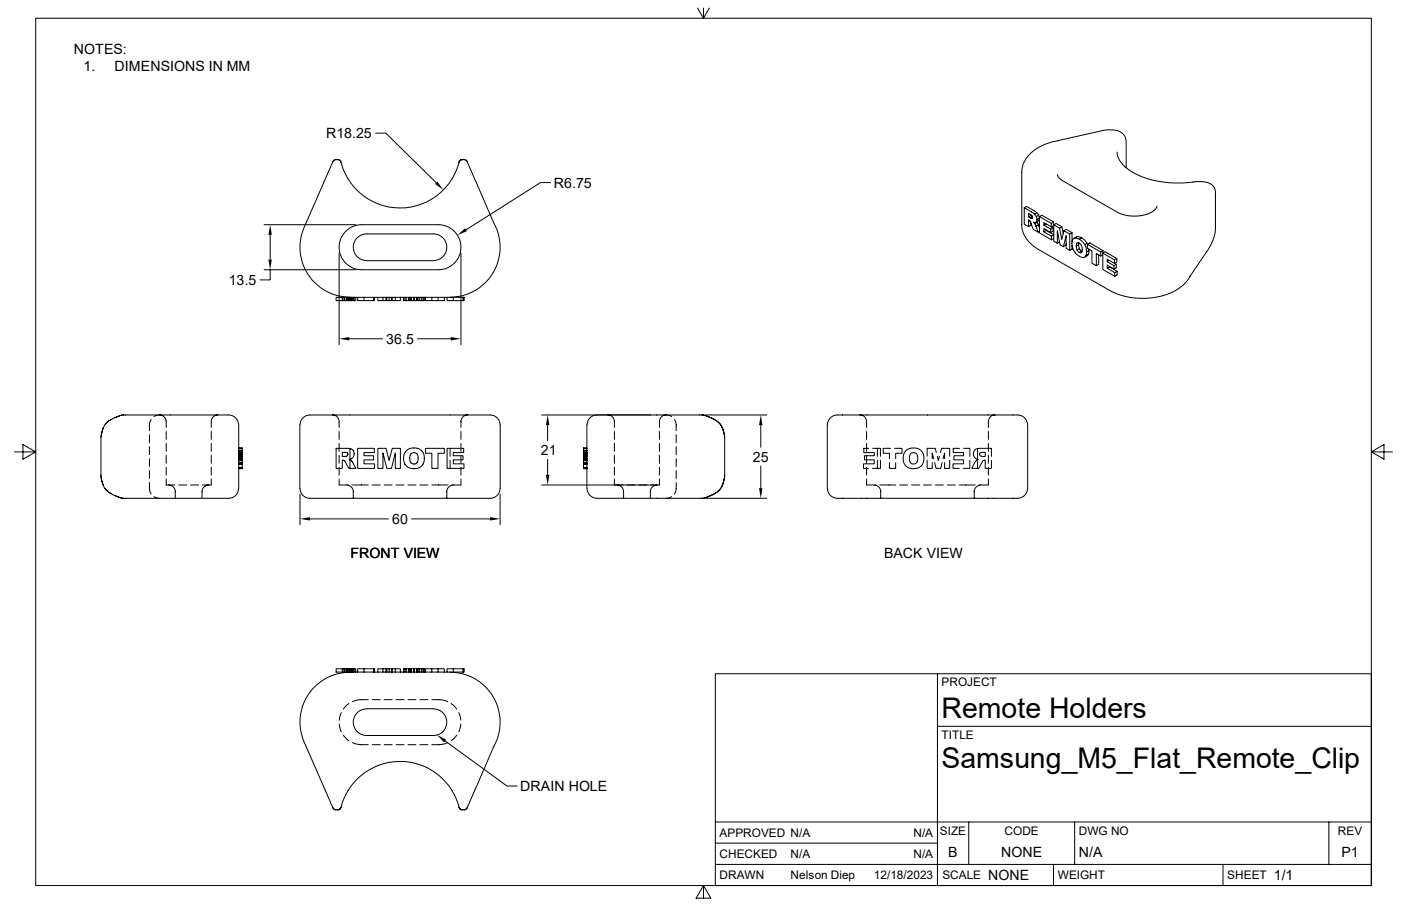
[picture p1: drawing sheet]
<svg xmlns="http://www.w3.org/2000/svg" width="432mm" height="279mm" viewBox="0 0 432 279" stroke-linecap="round" stroke-linejoin="round" font-family="sans-serif">
<g fill="none" stroke="#000" stroke-width=".31">
<path d="M11 5.6h411.7v267.5h-411.7zM215 2.5l1.8 3.1v-3.1M218.6 2.5l-1.8 3.1M102.6 49.8l-8.4 19.3M103.5 49.2h.6M103.5 49.2l-.7 .3-.2 .3M103.5 49.2l-.5 .2-.4 .4M104.1 49.2l.6 .2 .4 .6M104.1 49.2l.7 .3 .3 .5M105.1 50l1.6 4.1a18.8 18.8 0 0 0 17.8 10 18.8 18.8 0 0 0 16.4-12.1l.6-2M115.8 41.1h3.1l15.6 15.2M142.5 49.2h.5"/>
<path d="M142.5 49.2l-.6 .2-.4 .6M143 49.2l.6 .2 .4 .4M143 49.2l.8 .3 .2 .3M144 49.8l8.1 18.8M169.7 56.3h-3.1l-23 14.6M325.9 53.8l.5 1.1 1.1 .9 17.1 9.8 1.8 .7 2.3 .3h1.8l2.9-.5 2.1-1 .8-.8 .3-.8M344.3 46.9l.2 1.4 .5 1.1 1.8 2.1 3.2 2.1 3.1 1.3 3.3 .9 4.3 .6h4l4.1-.4 2.4 .1 1.9 .6 1 1 .5 1.4v11.8l-.3 1.7-1 2.8-.9 1.6-5.6 8.1M347.1 51.7v-8.1l-.3-1.2-.6-1-.9-.8-2.3-.6-2.8 .2-16.3 3.7-4 1.7-2.9 2.3a7.6 7.6 0 0 0-2.1 5.3l.1 17.5 .6 1.7 1.2 1.8 1.5 1.5 1.7 1.2 22.6 13 2.6 1.1 3.5 .8 5.5 .1 2.5-.3 3.2-.9 2.5-1.1 1.8-1.3 1.6-1.6 1.1-1.7M81.4 69.3h28.2M83.3 72.4v7.7M94.2 69.1h-.1M94.2 69.1a15.4 15.4 0 0 0 13.7 22.6"/>
<path d="M104.5 78.1v28.2M106.6 71.3l1.9-1.3 2.2-.7h24.4a6.9 6.9 0 0 1 7 6.9 6.9 6.9 0 0 1-7 7h-23.6a6.9 6.9 0 0 1-6.5-4.3 6.9 6.9 0 0 1 1.6-7.6zM109.9 73.5l1.4-1 1.7-.4h20.6a4.1 4.1 0 0 1 4.1 4.1 4.1 4.1 0 0 1-4.1 4.1h-20.6a4.1 4.1 0 0 1-3.7-2.4 4.1 4.1 0 0 1 .6-4.4zM142.1 78.1v28.2M152.1 68.6a15.5 15.5 0 0 1-13.4 23.1M315.7 64.1v5l1.3 .8M317 66.9l.6 .3M317.6 67.2l.3 .2M317.8 68.8v.7l-.8 .4v-2l.6 .5 .8 2.3 1.6 .9M317.8 66.3v.2M318.1 66.7l-.3-.2-.8 .4v-1l1.2 .9a.34 .34 0 0 1 .1 .3 .34 .34 0 0 1-.4 .3M318.2 66.8l-.6 .4"/>
<path d="M318.2 67.2l-.3 .2M318.9 66l-3.2-1.9 .7-.4 2.8 1.6 .9 1.1M318.9 66l.5 .8M318.9 69l.4 .8M319.3 69.8l.7-.5 .4 1M319.3 69.8l.7 1.8 .4-.3M319.4 66.8l.7-.4 .2 .9M319.4 66.8l.2 .9M319.4 68.4l.8-.5-.9 .6M319.4 68.4l-.3 .2-.5-.1 .3 .5M319.5 68.4l.5 .9M319.6 65.6l-.7 .4"/>
<path d="M319.6 67.7l.7-.4-.1 .6M319.6 67.7l-.2 .7M319.6 68.5l-.7 .5M320.4 66.8l3.6 2.1M321.7 69.5l2.1 1.2 .8-.5M321.7 71.5l2.4 1.3 .7-.4M322.4 69l-.7 .5v-.8l2.9 1.5v1.1l-.8 .4v-1M322.5 70.9l2.3 1.5M322.5 71.1l-.8 .4v-1l2.1 1.2M324 68.9l.7-.4v1.1l-.7 .4zM324.1 72.8v1.2l.7-.4M324.7 68.5l-3.6-2.1-.7 .4v5l3.7 2.2"/>
<path d="M324.8 69.3l1.8 1.1M326.6 74.6l-.7 .4v-3.8l.8 4.3 1 .6M327.3 69.9l-1.8-1-.7 .4v5.1l1.1 .6M327.9 71.2l1.8 1 .7-.4v2.7M328.6 75.2l-.1 .4-.8 .5 .9-3.4v3.9l1.1 .6M329.7 72.2v5l.7-.4v-1.1M330.4 71.8l-1.8-1.1-.7 .5-.7 2.6-.6-3.4 .7-.5 .4 2.1M331 73.5l.7-.1 1 .4M331 73.5l-.5 .6-.1 1.2 .3 1.5 .5 1 .8 .8 1.1 .6 .9 .2 .6-.4M331.7 75.9l.2-.9 .5-.2 1 1.1 .1 1.7-.3 .4-.5-.1M331.7 75.9l.7-.4 .3 1.2M331.7 75.9l.3 1.2"/>
<path d="M332 77.1l.7 .8M332.5 74.9l-.1 .6M332.7 73.8l.7-.4 .8 .5 .8 1.1M332.7 73.8l1 .8 .6 .8M332.7 76.7l.7 .7M332.7 76.7l-.7 .4M333.4 73.4l-1.3-.4-1.1 .5M333.5 77.5l-.8 .4M334.3 75.4l.5 1.2 .1 1.1M334.6 79l.8-.5-1.1 .8M334.9 77.7l.7-.4-.2 1.2M334.9 77.7l-.3 1.3"/>
<path d="M335.2 75.4l4.1 2.3M335.2 75.3l-.2-.3-.7 .4M335.6 76.8v.5M338.6 78.6v2.9l-.7 .5v-3.9l1.4 .9M339.9 78.6l-.6 .4v-1.3l.7-.4-4.1-2.4-.7 .5v1.2l1.3 .8v3.8l1.4 .8M339.9 78.1l3.6 2M340 77.3v.7M344.2 79.7l-3.6-2.1-.7 .5v5l3.7 2.1M81.4 83.2h28.2M83.3 83.2v3.1h-3.2M105.5 91.7v1M105.7 91.7v1"/>
<path d="M106.1 91.7v1M106.3 91.7v1M106.8 91.7h-3.2v1h3.2M106.8 91.7h36.2l-.1 1M106.8 92.7h1.3M106.8 91.7v1M107.1 91.7v1M107.2 91.7v1M107.5 91.7v1M107.7 91.7v1M108.1 92.7h.8M108.1 91.7v1"/>
<path d="M108.2 91.7v1M108.3 91.7v1M108.7 91.7v1M108.9 92.7h.2M108.9 91.7v1M109.1 91.7v1M109.6 91.7v1h-.5M110.2 91.7v1h5.2M112.2 91.7v1M115.1 91.7v1M115.4 91.7v1M116.5 91.7v1h2.5"/>
<path d="M118 91.7v1M119 91.7v1h.9v-1M119.2 91.7v1M120.6 91.7v1M120.9 91.7v1h-1M121.8 91.7v1M123.4 91.7v1h-2.5M124.4 91.7v1h.8M124.8 91.7v1M125.2 92.7h2.4M125.2 91.7v1M125.9 91.7v1"/>
<path d="M126.3 91.7v1M126.7 91.7v1M127.6 91.7v1M127.6 92.7h2.4M128.5 91.7v1M128.9 91.7v1M129.4 91.7v1M130 91.7v1M130.4 91.7v1M130.8 91.7v1h-.8M131.1 91.7v1h5.8v-1M133.1 91.7v1"/>
<path d="M135 91.7v1M137.8 91.7v1h5.1M139.7 91.7v1M142.7 91.7v1M142.9 91.7v1M341.2 80.7l2.1 1.2 .7-.4v1.1l-.7 .4v-1.1M341.2 82.7l2.4 1.4 .7-.4v1.1l-.7 .4v-1.1M341.9 80.3l-.7 .4v-.8l2.8 1.6M342 82.2v.1M343.3 83l-2.1-1.3v1l.8-.4 2.3 1.4M343.5 80.1l.7-.4v1.1l-.7 .4zM107.7 104.5h10.2"/>
<path d="M128.7 104.5h10.2M4.4 139.4h6.6l-3.9-2.3v4.5l3.9-2.2M31.8 132l-.7 2.8M34.3 129.3l-1.9 1.6M38.1 128l-1.2 .2-2 .8-2.1 1.4-1.1 1.8-.6 2.6v12.1l.6 2.5 .9 1.6 1 .8 2.2 1.2 2.3 .7M38.1 128h31.2a3.4 3.4 0 0 1 4.2 3M38.1 128l-2.7 .8M46.1 134.1v2.4M46.1 137.8v2.4M46.6 129.3a4.8 4.8 0 0 0-.5 3.5M47.5 128.5a2.25 2.25 0 0 1 2.3-.4 2.25 2.25 0 0 1 1.4 1.9v1.8M51.2 133.1v2.4"/>
<path d="M51.2 136.7v2.5M65.1 133.1v2.4M65.1 136.7v2.5M67.1 128a2 2 0 0 0-2 2v1.8M73.6 138.3v6.1h1M73.6 138.1l1 .2M73.6 138.3h1M73.6 139.7h1M73.6 138.4h1M73.6 139h1M73.6 140h1M73.6 139.6h1"/>
<path d="M73.6 139.8h1M73.6 131v7.3M74.6 139.5h-1M74.6 138.3v6.1M92.4 131v19.6M92.5 131a3.4 3.4 0 0 1 4.2-3h53.2a3.4 3.4 0 0 1 4.2 3M102.4 128a2.01 2.01 0 0 1 2.1 2v1.8M103.6 138.3h3.8l.7 .1 .7 .5 .3 .7-.1 1.2-.6 .6-.7 .3 .8 .6 1.1 2.1h-2.1l-1.2-2.2-.6-.3h-.2v2.5h-1.9zM104.5 133.1v2.4M104.5 136.7v2.5M105.5 139.5h1.3l.4 .5a.76 .76 0 0 1-.9 .8h-.8zM107.9 138.3v3.3"/>
<path d="M110.2 138.3h5.2v1.3h-3.2v.9h2.9v1.3h-2.9v1.2h3.2v1.4h-5.2zM116.5 138.3h2.5l.9 3.7 1-3.7h2.5v6.1h-1.6v-4.7l-1.1 4.7h-1.5l-1.2-4.7v4.7h-1.5zM125.2 139l1.2-.7 1.2-.2 1.3 .2 1.1 .7 .7 1.3 .1 1.6-.4 1.2-.5 .7-1.2 .6-1.5 .1-1.4-.4-.7-.5-.6-1.3-.1-.9 .2-1.4zM126.8 139.8l1.1-.2 .9 .8 .1 1.5-.2 .6-.5 .5h-1.1l-.7-.6-.1-1.7zM131.1 138.3h5.8v1.5h-1.9v4.6h-1.9v-4.6h-2zM137.8 138.3h5.1v1.3h-3.2v.9h3v1.3h-3v1.2h3.3v1.4h-5.2zM138.7 138.3v2.4M142.1 133.1v2.4M142.1 136.7v2.5M144.1 128a2.01 2.01 0 0 0-2 2v1.8M154.2 131v19.6M167 128h33.6"/>
<path d="M168.8 131.1v4.8M179.8 139.7h1.1M179.8 139.5h1.1M179.8 138.4h1.1M179.8 139h1.1M179.8 140h1.1M179.8 139.8h1.1M180.9 138.1l-1.1 .2M187.3 128a2 2 0 0 1 2.1 2v1.8M189.4 133.1v2.4M189.4 136.7v2.5M203.2 133.1v2.4"/>
<path d="M203.2 136.7v2.5M207 128.5a2.24 2.24 0 0 0-2.4-.5 2.24 2.24 0 0 0-1.4 2v1.8M207.9 129.3l.1 .2a5 5 0 0 1 .4 3.3M208.4 134.1v2.4M208.4 137.8v2.4M216.4 128h-31.3a3.3 3.3 0 0 0-4.2 3v7.3M216.4 128l1.2 .2 3.2 1.5 1.1 1 .9 1.5 .6 2.6v12M216.4 128l1.1 .2 2 .8 2.2 1.5 1.1 2 .6 2.3M217.5 128h18.8M234.5 131.1v6.8M255 131v19.6M255 131a3.3 3.3 0 0 1 4.1-3h53.2a3.6 3.6 0 0 1 4.4 2.6v.4"/>
<path d="M265 128a2.01 2.01 0 0 1 2.1 2v1.8M267.1 133.1v2.4M267.1 136.7v2.5M267.7 138.3h-1.5v1.3h3.3v.9h-3.1v1.3h3.1v1.2h-3.4v1.4h1.6M268.9 138.3h1.5M270.4 138.3h1v2.4M270.4 138.3v2.4M274.5 138.3h-2.3v1.5h2v1.7M275.7 138.3h2.3v1.5h-1.9v1.7M279.2 139l1.1-.7 1.3-.2 1.1 .2 1.2 .7 .7 1.1 .2 1.5-.4 1.4-.7 .9-1 .5-1.6 .1-1.9-.7-.5-.7-.3-1.2 .1-1.6zM280.6 140l.7-.4h.6l.8 .7 .1 1.9-.8 .8h-1l-.5-.5-.2-1.7zM288.6 139.5l-.4-1.2h-2.4v2.4"/>
<path d="M289.9 139.5l.3-1.2h2.5v2.4M295.7 138.3h-1.9v1.3h3.2v.9h-3v1.3h3v1.2h-3.3v1.4h2M297 138.3h1.9v2.4M301.3 138.3v3.3M302.1 139.6l1.6-.1v1.3l-1.6-.2-.2-.3zM304.6 133.1v2.4M304.6 136.7v2.5M306.7 128a2.01 2.01 0 0 0-2.1 2v1.8M316.7 131v19.6M422.7 139.4l3.9 2.2v-4.5l-3.9 2.3h6.5M31.1 146.8l.7 2.8M32.3 150.6l1.9 1.6"/>
<path d="M35.3 152.8l2.8 .9M46.1 148.8a5 5 0 0 0 .4 3.3l.1 .2M46.1 141.4v2.5M46.1 145.1v2.5M47.5 153.2l1.6 .5M51.2 147.7v1.9h2.6M51.2 140.4v2.5M51.2 144.1v2.4M52 149.6a2.08 2.08 0 0 1 2 2v2.1M55.1 149.6h2.4M58.8 149.6h2.4M64.3 149.6a2.08 2.08 0 0 0-2 2v2.1"/>
<path d="M65.1 147.7v1.9h-2.7M65.1 140.4v2.5M65.1 144.1v2.4M73.5 150.6a3.4 3.4 0 0 1-4.2 3.1h-31.2M73.6 140.8h1M73.6 140.7h1M73.6 140.5h1M73.6 140.1h1M73.6 141.4h1M73.6 141.7h1M73.6 141.9h1M73.6 142.6h1"/>
<path d="M73.6 142.1h1M73.6 142h1M73.6 142.7h1M73.6 143.1h1M73.6 141.3h1M73.6 144.1h1M73.6 144.4v6.2M73.6 141.8h1M73.6 143h1M74.6 144.4l-1 .1M92.5 152.4v9.4M104.5 147.7v1.9h2.9"/>
<path d="M104.5 140.4v2.5M104.5 144.1v2.4M106.8 149.6a2.08 2.08 0 0 1 2.1 2v2.1M107.9 141.8v2.6M108.6 149.6h4.9M114.7 149.6h2.5M118.4 149.6h2.5M122.1 149.6h2.4M125.7 149.6h2.5M129.4 149.6h2.5M133.1 149.6h4.9M138.7 141.9v2.5"/>
<path d="M139.7 149.6a2.08 2.08 0 0 0-2 2v2.1M142.1 147.7v1.9h-2.9M142.1 140.4v2.5M142.1 144.1v2.4M154.1 150.6a3.4 3.4 0 0 1-4.2 3.1h-53.2a3.4 3.4 0 0 1-4.2-3.1M154.1 152.4v9.4M167 149.6h34.4M168.8 141.6v4.8M179.8 144.4l1.1 .1M179.8 140.5v1.3h1.1v1.2M179.8 141.8v1.2h1.1v1.4M179.8 143v1.4h1.1"/>
<path d="M179.8 140.8h1.1M179.8 140.7h1.1M179.8 140.5h1.1M179.8 140.1h1.1M179.8 141.4h1.1M179.8 141.7h1.1M179.8 141.9h1.1M179.8 142.6h1.1M179.8 142.1h1.1M179.8 142h1.1M179.8 142.7h1.1M179.8 143.1h1.1"/>
<path d="M179.8 141.3h1.1M179.8 144.1h1.1M180.9 140.5v-.9h-1.1v-1.3h1.1v1.3h-1.1v.9h1.1v1.3M180.9 144.4v6.2a3.3 3.3 0 0 0 4.2 3.1h31.3M189.4 147.7v1.9h2.6M189.4 140.4v2.5M189.4 144.1v2.4M190.2 149.6a2.08 2.08 0 0 1 2 2v2.1M193.3 149.6h2.4M196.9 149.6h2.5M202.5 149.6a2.08 2.08 0 0 0-2.1 2v2.1M203.2 147.7v1.9h-2.6"/>
<path d="M203.2 140.4v2.5M203.2 144.1v2.4M207 153.2l-1.7 .5M208.4 148.8a5 5 0 0 1-.4 3.3l-.1 .2M208.4 141.4v2.5M208.4 145.1v2.5M217.5 153.7h18.8M223.4 146.8l-.6 2.6-.6 1.2-.9 1-2.6 1.4-2.3 .7M223.4 146.8l-.6 2.4-1 1.9-2.2 1.5-2.2 .9-1 .2M234.5 143.7v6.8M267.1 147.7v1.9h2.9M267.1 140.4v2.5"/>
<path d="M267.1 144.1v2.4M268.9 144.4h1.5M269.4 149.6a2.08 2.08 0 0 1 2 2v2.1M270.4 141.9v2.5M271.1 149.6h5M271.4 141.9v2.5h-1M274.2 142.7v1.7h1.9v-1.7M277.3 149.6h2.4M281 149.6h2.4M284.6 149.6h2.5M285.8 141.9v2.5h1.5v-1.7M287.3 141.4v-1.7l.4 1.8"/>
<path d="M288.1 142.7l.4 1.7h1.4l.5-1.7M288.3 149.6h2.4M288.9 140.7l.3 1.3 .4-1.3M291.1 141.4v-1.7l-.4 1.8M292 149.6h2.4M292.7 141.9v2.5h-1.6v-1.7M295.7 149.6h4.9M298.9 141.9v2.5h-2M301.3 141.8v2.6M302.3 149.6a2.08 2.08 0 0 0-2 2v2.1M304.6 147.7v1.9h-2.8M304.6 140.4v2.5"/>
<path d="M304.6 144.1v2.4M305.6 140.7v-2.4h-3.9l-1.1 .3-.5 .8v1.1l.5 .8 .9 .4-.9 .6-1.1 2.1h2.2l1.2-2.2 .6-.3h.2v2.5h1.9v-2.5M316.7 150.6a3.2 3.2 0 0 1-3.9 3.1h-53.7a3.3 3.3 0 0 1-4.1-3.1M95.6 160h24.1M126.8 160h24.2M105.2 219.8l-.6 2.3M105.5 206.2h-1.9v1.1h1.9v-1.1h.2M105.7 206.2h.4M105.7 206.2v1.1h-.2M106.1 207.3h1.4M106.1 206.2h1.4M106.1 206.2v1.1h-.4"/>
<path d="M106.3 206.2v1.1M106.8 206.2v1.1M107.1 206.2v1.1M107.2 206.2v1.1M107.5 217l-1.7 1.7M107.7 206.2v1.1M107.9 207.3h-.4v-1.1h2.1v1.1M107.9 207.3h30.8M107.9 207.3a15.4 15.4 0 0 0-13.7 22.5M108.1 206.2v1.1M108.2 206.2v1.1M108.3 206.2v1.1"/>
<path d="M108.7 206.2v1.1M108.9 206.2v1.1M109.1 206.2v1.1M110.2 207.3v-1.1h5.2v1.1M112.2 206.2v1.1M113.5 215.8a8.9 8.9 0 0 0-4.9 .6M114.7 215.8h2.5M115.1 206.2v1.1M115.4 206.2v1.1M118 206.2h-1.5v1.1M118.4 215.8h2.5M119 206.2v1.1"/>
<path d="M119.2 206.2h-1.2v1.1M119.9 206.2v1.1M120.6 206.2h-1.4v1.1M120.9 206.2v1.1M121.8 207.3v-1.1h1.6v1.1M121.8 206.2h-1.2v1.1M122.1 215.8h2.4M124.8 206.2h1.1M124.8 206.2h-.4v1.1M124.8 206.2v1.1M125.2 206.2v1.1M125.7 215.8h2.5"/>
<path d="M125.9 206.2h1.7M125.9 206.2v1.1M126.3 206.2v1.1M126.7 206.2v1.1M127.6 206.2v1.1M127.6 206.2h1.8M128.5 206.2v1.1M128.9 206.2v1.1M129.4 206.2h1M129.4 206.2v1.1M129.4 215.8h2.5M130 206.2v1.1"/>
<path d="M130.4 206.2h.4v1.1M130.4 206.2v1.1M133.1 206.2h-2v1.1M133.1 215.8a8.9 8.9 0 0 1 4.9 .6M135 207.3v-1.1h1.9v1.1M135 206.2h-1.9v1.1M137.8 207.3v-1.1h5.2v1.1h-4.3M138.7 207.3a15.5 15.5 0 0 1 13.4 23.1M139 217l1.8 1.7M139.7 206.2v1.1M141.4 219.8l.6 2.3M142.7 206.2v1.1"/>
<path d="M142.9 206.2v1.1M220.5 207.8h202.2v65.3h-202.2zM288.9 207.8v65.3M94.1 229.8l.1 .1M94.2 229.9l8.4 19.2M104.6 223.3l.6 2.4M105.8 226.7l1.8 1.7M108.6 229a9.3 9.3 0 0 0 4.9 .7M109.9 220l1.4-1 1.7-.4h20.6a4.1 4.1 0 0 1 4.1 4.1 4.1 4.1 0 0 1-4.1 4.1h-20.6a4.1 4.1 0 0 1-3.7-2.4 4.1 4.1 0 0 1 .6-4.4zM114.7 229.7h2.5M118.4 229.7h2.5M122.1 229.7h2.4"/>
<path d="M125.7 229.7h2.5M129.4 229.7h2.5M137.2 228.5l19.1 13.9h3.1M138 229a9.3 9.3 0 0 1-4.9 .7M140.8 226.7l-1.7 1.7M142 223.3l-.6 2.3M152.1 230.4l-8.1 18.7M288.9 224h133.8M102.6 249.1l.2 .4 .7 .2M102.6 249.1l.4 .5 .5 .1M103.5 249.7h.6M105.1 249l-.3 .5-.7 .2"/>
<path d="M105.1 249l1.6-4.2a18.8 18.8 0 0 1 17.8-9.9 18.8 18.8 0 0 1 16.4 12.1l.6 2M105.1 249l-.4 .6-.6 .1M141.5 249l.4 .6 .6 .1M142.5 249.7h.5M144 249.1l-.2 .4-.8 .2M144 249.1l-.4 .5-.6 .1M220.5 253.5h202.2M298.6 253.5v13.1M331.2 253.5v13.1M409.6 253.5v13.1M216.8 273.1l2.3 3.9h-4.6l2.3-3.9v3.9M220.5 266.6h202.2"/>
<path d="M220.5 260h68.4M324.7 266.6v6.5M376.9 266.6v6.5"/>
</g>
<g fill="#000">
<path d="M134.8 56l1.9 2.5-2.6-1.8zM83.3 69.3l.5 3.1h-1.1zM141 72.5l2.3-2.1 .6 .9zM82.7 80.1h1.1l-.5 3.1zM104.5 104.5l3.2-.6v1.1zM138.9 103.9l3.2 .6-3.2 .5zM168.8 128l.5 3.1h-1zM234.5 128l.5 3.1h-1.1zM92.5 160l3.1-.5v1zM151 159.5l3.1 .5-3.1 .5zM168.3 146.4h1l-.5 3.2zM233.9 150.5h1.1l-.5 3.2z"/>
<path d="M134.7 226.7l2.8 1.4-.6 .8z"/>
</g>
<g font-size="8.8">
<text x="290.2" y="221.4">Remote Holders</text>
<text x="290.2" y="236.8">Samsung_M5_Flat_Remote_Clip</text>
</g>
<g font-size="4.4">
<text x="22.8" y="16.6">NOTES:</text>
<text x="25.8" y="21.9">1.</text>
<text x="35.3" y="21.9">DIMENSIONS IN MM</text>
<text x="100.5" y="42.6">R18.25</text>
<text x="170.7" y="57.8">R6.75</text>
<text x="70.5" y="87.9">13.5</text>
<text x="119" y="106">36.5</text>
<text x="166.7" y="140.3">21</text>
<text x="232.1" y="142.4">25</text>
<text x="120.9" y="161.5">60</text>
<text x="108" y="172.2">FRONT VIEW</text>
<text x="272.5" y="172.2">BACK VIEW</text>
<text x="160.4" y="244">DRAIN HOLE</text>
<text x="292.3" y="264.3">B</text>
<text x="308.6" y="264.3">NONE</text>
<text x="332.5" y="264.3">N/A</text>
<text x="413.4" y="264.3">P1</text>
<text x="304.6" y="271.4">NONE</text>
<text x="392.6" y="271.4">1/1</text>
</g>
<g font-size="3.6">
<text x="290.2" y="211.7">PROJECT</text>
<text x="290.2" y="227.9">TITLE</text>
<text x="289.7" y="257.4">SIZE</text>
<text x="309.6" y="257.4">CODE</text>
<text x="332.5" y="257.4">DWG NO</text>
<text x="412.4" y="257.4">REV</text>
<text x="221.8" y="258.1">APPROVED N/A</text>
<text x="281.5" y="258.1">N/A</text>
<text x="221.8" y="264.6">CHECKED</text>
<text x="243.7" y="264.6">N/A</text>
<text x="281.5" y="264.6">N/A</text>
<text x="221.8" y="271.1">DRAWN</text>
<text x="243.7" y="271.1">Nelson Diep</text>
<text x="269.3" y="271.1">12/18/2023</text>
<text x="290.4" y="271.1">SCALE</text>
<text x="326" y="271.1">WEIGHT</text>
<text x="378.3" y="271.1">SHEET</text>
</g>
</svg>
